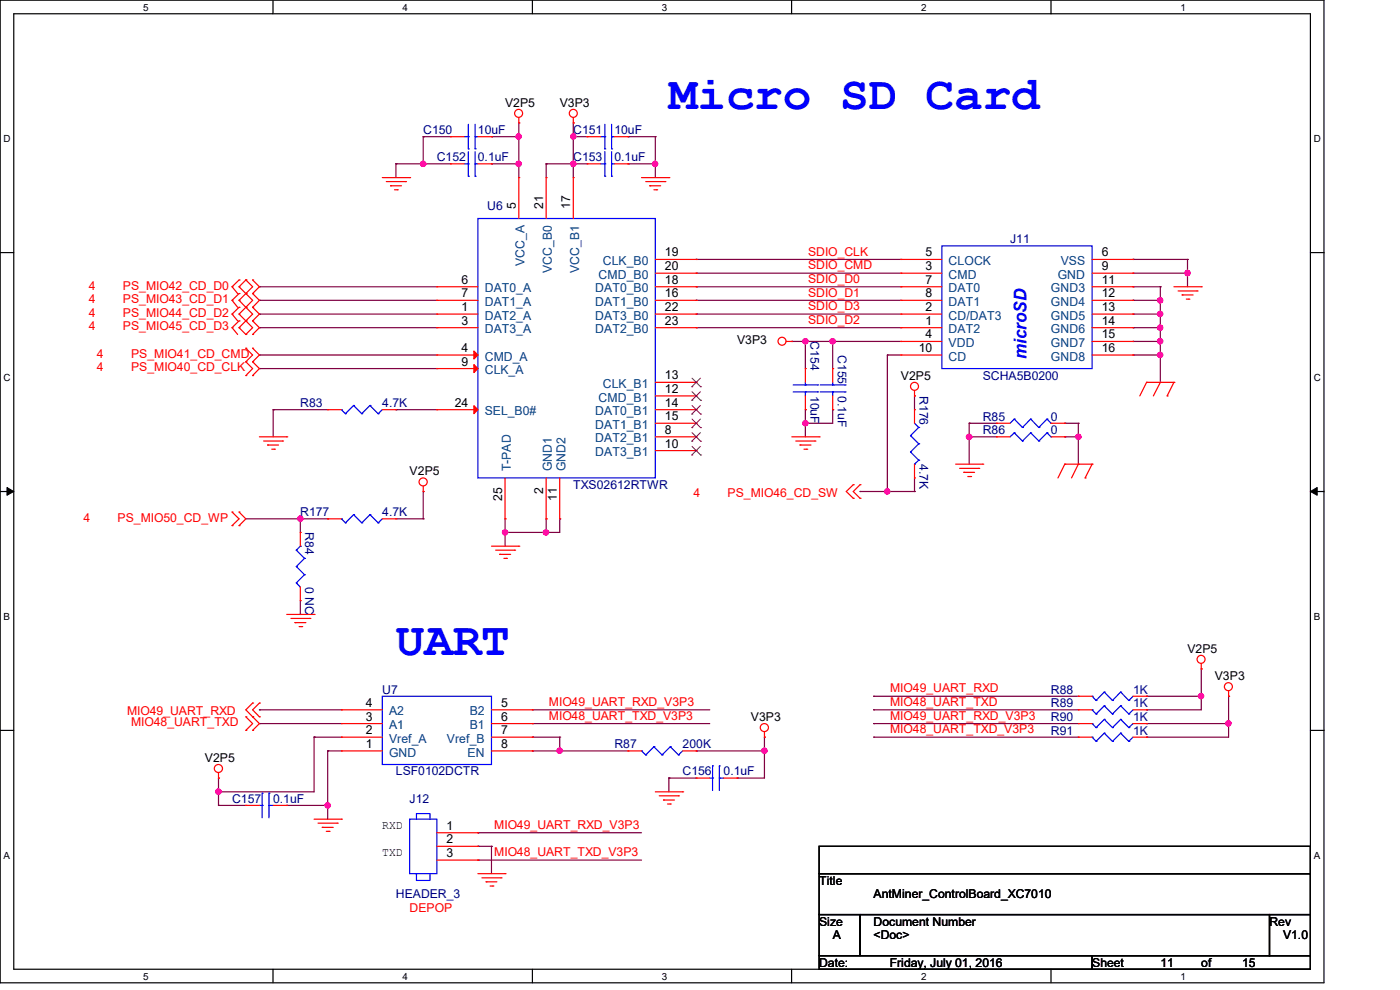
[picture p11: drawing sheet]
<svg xmlns="http://www.w3.org/2000/svg" width="297mm" height="210mm" viewBox="0 0 297 210" stroke-linecap="round" stroke-linejoin="round" font-family="sans-serif">
<path d="M0 0h280.9v208.5h-280.9zM2.9 2.9h275.1v202.7h-275.1z" fill="none" stroke="#000" stroke-width=".25"/>
<g fill="#fff">
<path d="M30.4 .3h1.1v2.4h-1.1z"/>
<path d="M30.4 205.9h1.1v2.3h-1.1z"/>
</g>
<path d="M57.9 0v2.9M57.9 205.6v2.9" fill="none" stroke="#000" stroke-width=".25"/>
<g fill="#fff">
<path d="M85.4 .3h1.1v2.4h-1.1z"/>
<path d="M85.4 205.9h1.1v2.3h-1.1z"/>
</g>
<path d="M112.9 0v2.9M112.9 205.6v2.9" fill="none" stroke="#000" stroke-width=".25"/>
<g fill="#fff">
<path d="M140.4 .3h1.2v2.4h-1.2z"/>
<path d="M140.4 205.9h1.2v2.3h-1.2z"/>
</g>
<path d="M167.9 0v2.9M167.9 205.6v2.9" fill="none" stroke="#000" stroke-width=".25"/>
<g fill="#fff">
<path d="M195.4 .3h1.2v2.4h-1.2z"/>
<path d="M195.4 205.9h1.2v2.3h-1.2z"/>
</g>
<path d="M223 0v2.9M223 205.6v2.9" fill="none" stroke="#000" stroke-width=".25"/>
<g fill="#fff">
<path d="M250.4 .3h1.2v2.4h-1.2z"/>
<path d="M250.4 205.9h1.2v2.3h-1.2z"/>
<path d="M.8 28.2h1.4v2.4h-1.4z"/>
<path d="M278.7 28.2h1.5v2.4h-1.5z"/>
<path d="M.8 78.9h1.4v2.3h-1.4z"/>
<path d="M278.7 78.9h1.5v2.3h-1.5z"/>
</g>
<path d="M0 53.6h2.9M278 53.6h2.9" fill="none" stroke="#000" stroke-width=".25"/>
<g fill="#fff">
<path d="M.8 129.6h1.3v2.3h-1.3z"/>
<path d="M278.7 129.6h1.4v2.3h-1.4z"/>
</g>
<path d="M0 104.3h2.9M278 104.3h2.9" fill="none" stroke="#000" stroke-width=".25"/>
<path d="M1.5 103.4l1.4 .9-1.4 .8zM278 104.3l1.4-.9v1.7z" fill="#000" stroke="#000" stroke-width=".21"/>
<g fill="#fff">
<path d="M.8 180.3h1.3v2.3h-1.3z"/>
<path d="M278.7 180.3h1.4v2.3h-1.4z"/>
</g>
<path d="M0 154.9h2.9M278 154.9h2.9M173.8 179.5h104.2v5.8h-104.2zM173.8 185.3h104.2v8.7h-104.2zM173.8 194h8.7v8.7h-8.7zM182.5 194h86.8v8.7h-86.8zM269.3 194h8.7v8.7h-8.7zM173.8 202.7h57.9v2.9h-57.9zM231.7 202.7h46.3v2.9h-46.3z" fill="none" stroke="#000" stroke-width=".25"/>
<g fill="none" stroke="#800040" stroke-width=".25">
<path d="M84 34.8h.1M84 34.8h11.6M84 34.8v2.9M89.8 29h.1M89.8 34.8h.1M89.8 29h5.8M89.8 29v5.8M104.3 29h.1M104.3 34.8h.1M104.3 29h5.8M104.3 34.8h5.8M110.1 26.1h.1"/>
<path d="M110.1 29h.1M110.1 34.8h.1M110.1 26.1v11.6M115.9 34.8h.1M115.9 34.8h8.6M115.9 34.8v2.9M121.6 26.1h.1M121.6 34.8h.1M121.6 29h.1M121.6 29h2.9M121.6 26.1v11.6M133.2 34.8h.1"/>
<path d="M133.2 29h.1M133.2 29h5.8M133.2 34.8h5.8M139 34.8h.1M139 29h.1M139 29v8.7M147.7 55h.1M147.7 58h.1M147.7 55h43.4M147.7 58h43.4M240.4 55h.1M240.4 58h.1"/>
<path d="M240.4 55h11.5M240.4 58h11.5M251.9 58h.1M251.9 55h.1M251.9 55v5.8M55 60.8h.1M55 63.7h.1M55 66.6h.1M55 69.5h.1M55 75.3h.1M55 78.2h.1M55 60.8h37.7"/>
<path d="M55 63.7h37.7M55 66.6h37.7M55 69.5h37.7M55 75.3h37.7M55 78.2h37.7M147.7 60.8h.1M147.7 63.7h.1M147.7 66.6h.1M147.7 69.5h.1M147.7 60.8h43.4M147.7 63.7h43.4M147.7 66.6h43.4"/>
<path d="M147.7 69.5h43.4M168 72.4h.1M168 72.4h23.1M170.9 72.4h.1M170.9 72.4v5.8M176.7 72.4h.1M176.7 72.4v5.8M188.3 75.3h.1M188.3 75.3h2.8M188.3 75.3v29M240.4 60.8h.1M240.4 63.7h.1"/>
<path d="M240.4 66.6h.1M240.4 69.5h.1M240.4 72.4h.1M240.4 75.3h.1M240.4 60.8h5.8M240.4 63.7h5.8M240.4 66.6h5.8M240.4 69.5h5.8M240.4 72.4h5.8M240.4 75.3h5.8M246.2 60.8h.1M246.2 63.7h.1"/>
<path d="M246.2 66.6h.1M246.2 69.5h.1M246.2 72.4h.1M246.2 75.3h.1M246.2 60.8v20.3M58 86.9h.1M58 86.9h11.5M58 86.9v5.8M84 86.9h.1M84 86.9h8.7M170.9 86.9h.1M170.9 89.8h.1"/>
<path d="M170.9 86.9v5.8M176.7 86.9h.1M176.7 86.9v2.9h-5.8M194 84h.1M194 84v2.9M205.6 92.7h.1M205.6 89.8h.1M205.6 89.8v8.7M205.6 92.7h5.8M205.6 89.8h5.8M225.9 92.7h.1M225.9 89.8h.1"/>
<path d="M225.9 92.7h2.9M225.9 89.8h2.9M228.8 92.7h.1M228.8 89.8h.1M228.8 89.8v8.7M52.2 110.1h17.3M63.7 110.1h.1M63.7 110.1v2.8M69.5 110.1h.1M84 110.1h5.8M89.8 110.1h.1M89.8 104.3h.1"/>
<path d="M89.8 104.3v5.8M107.1 110.1h.1M107.1 112.9h.1M107.1 110.1v5.8M115.9 110.1h.1M115.9 112.9h.1M115.9 110.1v2.8M118.7 110.1h.1M118.7 110.1v2.8h-11.6M182.5 104.3h.1M182.5 104.3h11.5M188.3 104.3h.1"/>
<path d="M194 104.3h.1M194 101.4v2.9M63.7 130.3h.1M63.7 127.4v2.9M55 150.6h.1M55 153.5h.1M55 150.6h17.4M55 153.5h17.4M66.6 156.4h.1M66.6 156.4h5.8M66.6 156.4v11.6h-20.2M69.5 159.3h.1"/>
<path d="M69.5 159.3h2.9M69.5 159.3v14.5M112.9 156.4h.1M112.9 159.3h.1M112.9 150.6h.1M112.9 153.5h.1M112.9 150.6h37.7M112.9 153.5h37.7M112.9 156.4h5.8M112.9 159.3h20.3M118.7 156.4h.1M118.7 159.3h.1"/>
<path d="M118.7 156.4v2.9M147.7 159.3h.1M147.7 159.3h14.5M162.2 159.3h.1M162.2 156.4h.1M162.2 156.4v8.7h-5.8M185.3 147.7h.1M185.3 150.6h.1M185.3 153.5h.1M185.3 156.4h.1M185.3 147.7h43.5M185.3 150.6h43.5"/>
<path d="M185.3 153.5h43.5M185.3 156.4h43.5M243.2 147.7h.1M243.2 150.6h.1M243.2 153.5h.1M243.2 156.4h.1M243.2 147.7h11.6M243.2 153.5h17.4M254.8 141.9h.1M254.8 147.7h.1M254.8 141.9v8.7h-11.6M260.6 147.7h.1"/>
<path d="M260.6 153.5h.1M260.6 147.7v8.7h-17.4M46.4 168h.1M46.4 170.9h.1M46.4 165.1h.1M46.4 165.1v5.8M46.4 170.9h5.8M60.8 170.9h.1M60.8 170.9h8.7M69.5 170.9h.1M101.4 176.7h.1M101.4 179.5h.1"/>
<path d="M101.4 176.7h34.7M101.4 179.5h2.9M104.3 179.5h.1M104.3 179.5v5.8M141.9 165.1h.1M141.9 165.1h5.8M141.9 165.1v2.9M156.4 165.1h.1M101.4 182.5h.1M101.4 182.5h34.7"/>
</g>
<g fill="#f0f" stroke="#f0f" stroke-width=".25">
<circle cx="246.1" cy="63.7" r=".55"/>
<circle cx="246.1" cy="66.6" r=".55"/>
<circle cx="246.1" cy="69.5" r=".55"/>
<circle cx="246.1" cy="72.4" r=".55"/>
<circle cx="246.1" cy="75.3" r=".55"/>
<circle cx="205.6" cy="92.7" r=".56"/>
<circle cx="228.8" cy="92.7" r=".55"/>
<circle cx="176.6" cy="72.4" r=".56"/>
<circle cx="170.9" cy="72.4" r=".55"/>
<circle cx="170.9" cy="89.8" r=".55"/>
<circle cx="251.9" cy="57.9" r=".55"/>
<circle cx="46.3" cy="167.9" r=".56"/>
<circle cx="254.8" cy="147.7" r=".55"/>
<circle cx="260.6" cy="153.5" r=".55"/>
<circle cx="118.7" cy="159.3" r=".56"/>
<circle cx="69.5" cy="170.9" r=".55"/>
<circle cx="162.2" cy="159.3" r=".56"/>
<circle cx="110" cy="29" r=".55"/>
<circle cx="110" cy="34.8" r=".55"/>
<circle cx="89.8" cy="34.8" r=".56"/>
<circle cx="121.6" cy="29" r=".55"/>
<circle cx="139" cy="34.8" r=".55"/>
<circle cx="121.6" cy="34.8" r=".55"/>
<circle cx="115.8" cy="112.9" r=".55"/>
<circle cx="107.1" cy="112.9" r=".55"/>
<circle cx="188.2" cy="104.2" r=".55"/>
<circle cx="63.7" cy="110" r=".55"/>
</g>
<g fill="none" stroke="#f00" stroke-width=".25">
<path d="M81.1 37.7h5.8M82 38.5h4M82.8 39.4h.1M82.8 39.4h2.4M86 38.5h.1M86.9 37.7h.1M95.6 34.8h.1M95.6 29h.1M95.6 29h2.9M95.6 34.8h2.9M101.4 29h2.9M101.4 34.8h2.9"/>
<path d="M104.3 34.8h.1M104.3 29h.1M110.1 26.1h.1M110.1 37.7h.1M110.1 24.9v1.2M110.1 37.7v8.7M115.9 37.7h.1M115.9 37.7v8.7M121.6 26.1h.1M121.6 37.7h.1M121.6 24.9v1.2M121.6 37.7v8.7"/>
<path d="M124.5 29h.1M124.5 34.8h.1M124.5 29h2.9M124.5 34.8h2.9M130.3 29h2.9M130.3 34.8h2.9M133.2 29h.1M133.2 34.8h.1M136.1 37.7h5.8M137 38.5h4.1M137.8 39.4h.1M137.8 39.4h2.4"/>
<path d="M141.1 38.5h.1M141.9 37.7h.1M50.7 59.4h.1M50.7 59.4l-1.5 1.4M52.2 59.4h.1M52.2 59.4l1.4 1.4-2.9 2.9M52.2 59.4l-1.5 1.4M53.6 59.4h.1M53.6 59.4l1.4 1.4-1.4 1.5M83.7 40.3h.6M84.3 40.3h.1M138.7 40.3h.6"/>
<path d="M139 55h8.7M139 58h8.7M139.3 40.3h.1M147.7 55h.1M147.7 58h.1M191.1 58h.1M191.1 55h.1M191.1 55h8.7M191.1 58h8.7M231.7 55h8.7M231.7 58h8.7M240.4 55h.1"/>
<path d="M240.4 58h.1M49.2 60.8h.1M49.2 63.7h.1M49.2 66.6h.1M49.2 69.5h.1M49.2 60.8l1.2 1.5M49.2 63.7l1.2 1.5M49.2 66.6l1.2 1.5M49.2 69.5l1.2 1.5M50.7 60.8h.1M50.7 63.7h.1M50.7 62.3h.1"/>
<path d="M50.7 66.6h.1M50.7 65.2h.1M50.7 69.5h.1M50.7 68.1h.1M50.7 60.8l2.9 2.9-1.4 1.5M50.7 63.7l1.5 1.5M50.7 62.3l-1.5 1.4M50.7 66.6l2.9 2.9-1.4 1.5M50.7 65.2l-1.5 1.4M50.7 69.5l1.5 1.5M50.7 68.1l-1.5 1.4M52.2 62.3h.1"/>
<path d="M52.2 65.2h.1M52.2 68.1h.1M52.2 71h.1M52.2 73.9h.1M52.2 76.8h.1M52.2 79.7h.1M52.2 65.2l1.4 1.4-2.9 2.9M52.2 65.2l-1.5 1.4M52.2 73.9l1.4 1.4-1.4 1.5M52.2 76.8l1.4 1.4-1.4 1.5M53.6 62.3h.1M53.6 65.2h.1"/>
<path d="M53.6 68.1h.1M53.6 71h.1M53.6 76.8h.1M53.6 73.9h.1M53.6 79.7h.1M53.6 62.3l1.4 1.4-1.4 1.5M53.6 65.2l1.4 1.4-1.4 1.5M53.6 68.1l1.4 1.4-1.4 1.5M53.6 73.9l1.4 1.4-1.4 1.5M53.6 76.8l1.4 1.4-1.4 1.5M92.7 60.8h.1M92.7 63.7h.1"/>
<path d="M92.7 66.6h.1M92.7 69.5h.1M92.7 75.3h.1M92.7 78.2h.1M92.7 60.8h8.7M92.7 63.7h8.7M92.7 66.6h8.7M92.7 69.5h8.7M92.7 75.3h8.7M92.7 78.2h8.7M139 60.8h8.7M139 63.7h8.7"/>
<path d="M139 66.6h8.7M139 69.5h8.7M147.7 60.8h.1M147.7 63.7h.1M147.7 69.5h.1M147.7 66.6h.1M166.8 72.4h1.2M168 72.4h.1M170.9 78.2h.1M170.9 78.2v2.9M176.7 78.2h.1M176.7 78.2v2.9"/>
<path d="M191.1 69.5h.1M191.1 66.6h.1M191.1 72.4h.1M191.1 60.8h.1M191.1 63.7h.1M191.1 75.3h.1M191.1 60.8h8.7M191.1 72.4h8.7M191.1 63.7h8.7M191.1 66.6h8.7M191.1 69.5h8.7M191.1 75.3h8.7"/>
<path d="M231.7 60.8h8.7M231.7 72.4h8.7M231.7 63.7h8.7M231.7 66.6h8.7M231.7 69.5h8.7M231.7 75.3h8.7M240.4 60.8h.1M240.4 63.7h.1M240.4 66.6h.1M240.4 69.5h.1M240.4 72.4h.1M240.4 75.3h.1"/>
<path d="M249 60.8h5.8M249.9 61.7h4.1M250.8 62.6h.1M250.8 62.6h2.3M251.7 63.5h.5M252.2 63.5h.1M254 61.7h.1M254.8 60.8h.1M55 92.7h5.8M55.9 93.6h4M56.8 94.4h.1M56.8 94.4h2.3"/>
<path d="M57.7 95.3h.5M58.2 95.3h.1M59.9 93.6h.1M60.8 92.7h.1M69.5 86.9h.1M69.5 86.9h2.9M81.1 86.9h2.9M84 86.9h.1M92.7 86.9h.1M92.7 86.9h8.7M139 81.1h8.7M139 92.7h8.7"/>
<path d="M139 86.9h8.7M139 84h8.7M139 89.8h8.7M139 95.6h8.7M147.7 81.1h.1M147.7 84h.1M147.7 86.9h.1M147.7 89.8h.1M147.7 92.7h.1M147.7 95.6h.1M168 92.7h5.8M168.8 93.6h4.1"/>
<path d="M169.7 94.4h.1M169.7 94.4h2.3M170.6 95.3h.6M170.9 86.9h.1M170.9 84v2.9M171.2 95.3h.1M172.9 93.6h.1M173.8 92.7h.1M176.7 86.9h.1M176.7 84v2.9M194 84h.1M194 86.9h.1"/>
<path d="M194 82.8v1.2M194 86.9v2.9M194 98.5v2.9M202.7 98.5h5.8M203.6 99.4h4M207.6 99.4h.1M208.5 98.5h.1M211.4 89.8h.1M211.4 92.7h.1M211.4 92.7h2.9M211.4 89.8h2.9M223 92.7h2.9"/>
<path d="M223 89.8h2.9M225.9 98.5h.1M225.9 89.8h.1M225.9 92.7h.1M225.9 98.5l-1.4 2.9M225.9 98.5h5.8M228.8 98.5h.1M228.8 98.5l-1.5 2.9M231.7 98.5h.1M231.7 98.5l-1.5 2.9M243.2 81.1h.1M243.2 81.1l-1.4 2.9"/>
<path d="M243.2 81.1h5.8M246.2 81.1h.1M246.2 81.1l-1.5 2.9M247.6 84h.1M249 81.1h.1M249 81.1l-1.4 2.9M49.2 108.6h.1M49.2 111.5h.1M49.2 108.6l1.5 1.5-1.5 1.4M50.7 111.5h.1M50.7 108.6h.1M50.7 108.6l1.5 1.5-1.5 1.4"/>
<path d="M63.7 112.9h.1M63.7 112.9v3M69.5 110.1h.1M69.5 110.1h2.9M81.1 110.1h2.9M84 110.1h.1M89.8 104.3h.1M89.8 103.1v1.2M104.3 115.9h5.8M105.2 116.7h4M106 117.6h.1M106 117.6h2.3"/>
<path d="M106.9 118.4h.5M107.1 110.1h.1M107.1 101.4v8.7M107.4 118.4h.1M109.2 116.7h.1M110.1 115.9h.1M115.9 110.1h.1M115.9 101.4v8.7M118.7 110.1h.1M118.7 101.4v8.7M181 102.8h.1M181 105.7h.1"/>
<path d="M181 102.8l-1.5 1.5 1.5 1.4M182.5 102.8h.1M182.5 105.7h.1M182.5 102.8l-1.5 1.5 1.5 1.4M194 101.4h.1M204.5 100.2h.1M204.5 100.2h2.3M205.3 101.1h.6M205.9 101.1h.1M230.2 101.4h.1M60.8 130.3h5.8M61.7 131.2h4"/>
<path d="M62.6 132.1h.1M62.6 132.1h2.3M63.5 132.9h.5M63.7 127.4h.1M63.7 124.5v2.9M64 132.9h.1M65.7 131.2h.1M66.6 130.3h.1M52.2 152.1h.1M52.2 154.9h.1M52.2 152.1l1.4 1.4-1.4 1.4M53.6 149.1h.1"/>
<path d="M53.6 152.1h.1M53.6 154.9h.1M53.6 149.1l-1.4 1.5 1.4 1.5M53.6 152.1l1.4 1.4-1.4 1.4M55 149.1h.1M55 152.1h.1M55 149.1l-1.4 1.5 1.4 1.5M72.4 159.3h.1M72.4 156.4h.1M72.4 153.5h.1M72.4 150.6h.1M72.4 150.6h8.7"/>
<path d="M72.4 159.3h8.7M72.4 153.5h8.7M72.4 156.4h8.7M104.3 150.6h8.6M104.3 159.3h8.6M104.3 153.5h8.6M104.3 156.4h8.6M112.9 150.6h.1M112.9 153.5h.1M112.9 156.4h.1M112.9 159.3h.1M133.2 159.3h.1"/>
<path d="M133.2 159.3h2.9M144.8 159.3h2.9M147.7 159.3h.1M162.2 156.4h.1M162.2 155.2v1.2M228.8 147.7h.1M228.8 150.6h.1M228.8 153.5h.1M228.8 156.4h.1M228.8 147.7h2.9M228.8 150.6h2.9M228.8 153.5h2.9"/>
<path d="M228.8 156.4h2.9M240.4 147.7h2.8M240.4 150.6h2.8M240.4 153.5h2.8M240.4 156.4h2.8M243.2 147.7h.1M243.2 150.6h.1M243.2 153.5h.1M243.2 156.4h.1M254.8 141.9h.1M254.8 140.8v1.1M260.6 147.7h.1"/>
<path d="M260.6 146.6v1.1M46.4 165.1h.1M46.4 163.9v1.2M52.2 170.9h.1M52.2 170.9h2.8M58 170.9h2.8M60.8 170.9h.1M66.6 173.8h5.8M67.5 174.6h4M68.4 175.5h.1M68.4 175.5h2.3M69.2 176.4h.6"/>
<path d="M69.8 176.4h.1M71.5 174.6h.1M72.4 173.8h.1M92.7 176.7h8.7M92.7 179.5h8.7M101.4 176.7h.1M101.4 179.5h.1M139 168h5.8M139.9 168.8h4M140.8 169.7h.1M140.8 169.7h2.3M141.6 170.6h.6"/>
<path d="M142.2 170.6h.1M143.9 168.8h.1M144.8 168h.1M147.7 165.1h.1M147.7 165.1h2.9M153.5 165.1h2.9M156.4 165.1h.1M92.7 182.5h8.7M101.4 182.5h.1M101.4 185.3h5.7M102.2 186.2h4.1M103.1 187.1h.1"/>
<path d="M103.1 187.1h2.3M104 188h.6M104.6 188h.1M106.3 186.2h.1M107.1 185.3h.1"/>
<circle cx="110" cy="24" r=".85"/>
<circle cx="121.6" cy="24" r=".85"/>
<circle cx="165.9" cy="72.4" r=".85"/>
<circle cx="194" cy="82" r=".85"/>
<circle cx="89.8" cy="102.2" r=".86"/>
<circle cx="254.8" cy="139.9" r=".85"/>
<circle cx="162.2" cy="154.4" r=".86"/>
<circle cx="260.6" cy="145.7" r=".85"/>
<circle cx="46.3" cy="163" r=".86"/>
</g>
<g fill="none" stroke="#00f" stroke-width=".25">
<path d="M98.5 29h.9M98.5 34.8h.9M99.4 37.4h.1M99.4 34.8h.1M99.4 31.6h.1M99.4 29h.1M99.4 26.4v5.2M99.4 32.2v5.2M100.8 34.8h.1M100.8 37.4h.1M100.8 29h.1M100.8 31.6h.1"/>
<path d="M100.8 29h.6M100.8 34.8h.6M100.8 26.4v5.2M100.8 32.2v5.2M127.4 29h.9M127.4 34.8h.9M128.3 31.6h.1M128.3 29h.1M128.3 37.4h.1M128.3 34.8h.1M128.3 26.4v5.2M128.3 32.2v5.2"/>
<path d="M129.8 29h.1M129.8 31.6h.1M129.8 34.8h.1M129.8 37.4h.1M129.8 29h.5M129.8 26.4v5.2M129.8 32.2v5.2M129.8 34.8h.5M101.4 46.4h37.6v55h-37.6zM199.8 52.2h31.9v26h-31.9zM72.4 86.9h.1M72.4 86.9l.9 .9"/>
<path d="M73.3 87.8h.1M75 86h.1M75 86l1.8 1.8M75 86l-1.7 1.8M76.8 87.8h.1M78.5 86h.1M78.5 86l1.7 1.8M78.5 86l-1.7 1.8M80.2 87.8h.1M81.1 86.9l-.9 .9M168.3 83.1h5.2M168.3 81.7h5.2"/>
<path d="M170.9 81.7h.1M170.9 83.1h.1M170.9 81.1v.6M170.9 83.1v.9M173.5 83.1h.1M173.5 81.7h.1M174 83.1h5.3M174 81.7h5.3M176.7 81.7h.1M176.7 83.1h.1M176.7 81.1v.6M176.7 83.1v.9"/>
<path d="M179.3 83.1h.1M179.3 81.7h.1M193.2 92.4h.1M193.2 95.9h.1M193.2 92.4l1.7 1.7M193.2 95.9l1.7 1.7M194 98.5h.1M194 89.8l.9 .9M194.9 90.7h.1M194.9 94.1h.1M194.9 97.6h.1M194.9 90.7l-1.7 1.7"/>
<path d="M194.9 94.1l-1.7 1.8M194.9 97.6l-.9 .9M215.2 88.9h.1M215.2 91.8h.1M215.2 88.9l-.9 .9M215.2 88.9l1.7 1.8M215.2 91.8l-.9 .9M215.2 91.8l1.7 1.8M216.9 90.7h.1M216.9 93.6h.1M218.7 88.9h.1M218.7 91.8h.1"/>
<path d="M218.7 88.9l-1.8 1.8M218.7 88.9l1.7 1.8M218.7 91.8l-1.8 1.8M218.7 91.8l1.7 1.8M220.4 90.7h.1M220.4 93.6h.1M222.1 88.9h.1M222.1 91.8h.1M222.1 88.9l-1.7 1.8M222.1 88.9l.9 .9M222.1 91.8l-1.7 1.8M222.1 91.8l.9 .9"/>
<path d="M223 89.8h.1M223 92.7h.1M62.9 116.7h.1M62.9 116.7l1.7 1.7M63.7 115.9h.1M63.7 115.9l-.8 .8M64.6 118.4h.1M64.6 118.4l-1.7 1.8M72.4 110.1h.1M72.4 110.1l.9 .8M73.3 110.9h.1M75 109.2h.1"/>
<path d="M75 109.2l1.8 1.7M75 109.2l-1.7 1.7M76.8 110.9h.1M78.5 109.2h.1M78.5 109.2l1.7 1.7M78.5 109.2l-1.7 1.7M80.2 110.9h.1M81.1 110.1l-.9 .8M62.9 123.7h.1M62.9 120.2h.1M62.9 123.7l.8 .8M62.9 120.2l1.7 1.7"/>
<path d="M64.6 121.9h.1M64.6 121.9l-1.7 1.8M81.1 147.7h23.2v14.5h-23.2zM136.1 159.3h.1M136.1 159.3l.9 .8M138.7 158.4h.1M138.7 158.4l1.8 1.7M138.7 158.4l-1.7 1.7M142.2 158.4h.1M142.2 158.4l1.7 1.7M142.2 158.4l-1.7 1.7M144.8 159.3l-.9 .8"/>
<path d="M231.7 147.7h.1M231.7 150.6h.1M231.7 153.5h.1M231.7 156.4h.1M231.7 147.7l.8 .9M231.7 150.6l.8 .9M231.7 153.5l.8 .8M231.7 156.4l.8 .9M232.5 148.6h.1M232.5 151.5h.1M232.5 154.3h.1M232.5 157.3h.1"/>
<path d="M234.3 146.8h.1M234.3 149.7h.1M234.3 152.6h.1M234.3 155.5h.1M234.3 146.8l1.7 1.8M234.3 146.8l-1.8 1.8M234.3 149.7l1.7 1.8M234.3 149.7l-1.8 1.8M234.3 152.6l1.7 1.7M234.3 152.6l-1.8 1.7M234.3 155.5l1.7 1.8M234.3 155.5l-1.8 1.8"/>
<path d="M236 148.6h.1M236 151.5h.1M236 154.3h.1M236 157.3h.1M237.7 146.8h.1M237.7 149.7h.1M237.7 152.6h.1M237.7 155.5h.1M237.7 146.8l1.8 1.8M237.7 146.8l-1.7 1.8M237.7 149.7l1.8 1.8M237.7 149.7l-1.7 1.8"/>
<path d="M237.7 152.6l1.8 1.7M237.7 152.6l-1.7 1.7M237.7 155.5l1.8 1.8M237.7 155.5l-1.7 1.8M239.5 148.6h.1M239.5 151.5h.1M239.5 154.3h.1M239.5 157.3h.1M240.4 147.7l-.9 .9M240.4 150.6l-.9 .9M240.4 153.5l-.9 .8M240.4 156.4l-.9 .9"/>
<path d="M55 170.9h.6M55.6 170.9h.1M55.6 168.3h.1M55.6 168.3v5.2M57.1 168.3h.1M57.1 170.9h.1M57.1 170.9h.9M57.1 168.3v5.2M86.9 173.8h5.8v11.5h-5.8zM88.3 173.8v-1.2h2.9v1.2M137 160.1h.1M140.5 160.1h.1"/>
<path d="M143.9 160.1h.1M150.6 165.1h.6M151.2 165.1h.1M151.2 162.5h.1M151.2 162.5v5.2M152.6 162.5h.1M152.6 165.1h.1M152.6 165.1h.9M152.6 162.5v5.2M88.3 185.3v1.5h2.9v-1.5"/>
</g>
<g fill="#f00" stroke="#f00" stroke-width=".25">
<path d="M100.5 74.5l.9 .8-.9 .9z"/>
<path d="M100.5 77.3l.9 .9-.9 .8z"/>
<path d="M100.5 86.1l.9 .8-.9 .9z"/>
</g>
<g fill="none" stroke="#804000" stroke-width=".21">
<path d="M146.8 82h.1M146.8 84.9h.1M146.8 87.8h.1M146.8 90.7h.1M146.8 93.6h.1M146.8 96.5h.1M146.8 80.2l1.8 1.8M146.8 83.1l1.8 1.8M146.8 86l1.8 1.8M146.8 88.9l1.8 1.8M146.8 91.8l1.8 1.8M146.8 94.7l1.8 1.8"/>
<path d="M148.6 80.2l-1.8 1.8M148.6 83.1l-1.8 1.8M148.6 86l-1.8 1.8M148.6 88.9l-1.8 1.8M148.6 91.8l-1.8 1.8M148.6 94.7l-1.8 1.8M148.6 82h.1M148.6 84.9h.1M148.6 87.8h.1M148.6 90.7h.1M148.6 93.6h.1M148.6 96.5h.1"/>
</g>
<g font-size="10.1" fill="#00f">
<text x="141.9" y="23.1">Micro SD Card</text>
<text x="84" y="138.9">UART</text>
</g>
<text font-size="3.7" fill="#00f" x="217.8" y="76.2" transform="rotate(-90 217.8 76.2)">microSD</text>
<g font-size="2.6">
<text x="107.1" y="22.6">V2P5</text>
<text x="118.7" y="22.6">V3P3</text>
<text x="109.4" y="44.3" transform="rotate(-90 109.4 44.3)">5</text>
<text x="115.2" y="44.3" transform="rotate(-90 115.2 44.3)">21</text>
<text x="121" y="44.3" transform="rotate(-90 121 44.3)">17</text>
<text x="141.1" y="54.4">19</text>
<text x="141.1" y="57.3">20</text>
<text x="196.3" y="57.3">3</text>
<text x="196.3" y="54.4">5</text>
<text x="233.7" y="54.4">6</text>
<text x="233.7" y="57.3">9</text>
<text x="97.9" y="60.2">6</text>
<text x="97.9" y="63.1">7</text>
<text x="97.9" y="66">1</text>
<text x="141.1" y="60.2">18</text>
<text x="141.1" y="63.1">16</text>
<text x="141.1" y="66">22</text>
<text x="196.3" y="66">2</text>
<text x="196.3" y="60.2">7</text>
<text x="196.3" y="63.1">8</text>
<text x="233.7" y="60.2">11</text>
<text x="233.7" y="63.1">12</text>
<text x="233.7" y="66">13</text>
<text x="97.9" y="68.9">3</text>
<text x="141.1" y="68.9">23</text>
<text x="196.3" y="68.9">1</text>
<text x="196.3" y="71.8">4</text>
<text x="233.7" y="68.9">14</text>
<text x="233.7" y="71.8">15</text>
<text x="97.9" y="74.7">4</text>
<text x="97.9" y="77.6">9</text>
<text x="156.4" y="73">V3P3</text>
<text x="194.9" y="74.7">10</text>
<text x="233.7" y="74.7">16</text>
<text x="141.1" y="80.5">13</text>
<text x="141.1" y="83.4">12</text>
<text x="191.1" y="80.5">V2P5</text>
<text x="96.5" y="86.3">24</text>
<text x="141.1" y="86.3">14</text>
<text x="141.1" y="89.2">15</text>
<text x="141.1" y="92">8</text>
<text x="141.1" y="95">10</text>
<text x="86.9" y="100.8">V2P5</text>
<text x="106.5" y="106.3" transform="rotate(-90 106.5 106.3)">25</text>
<text x="115.2" y="104.9" transform="rotate(-90 115.2 104.9)">2</text>
<text x="118.1" y="106.3" transform="rotate(-90 118.1 106.3)">11</text>
<text x="251.9" y="138.4">V2P5</text>
<text x="77.6" y="149.9">4</text>
<text x="106.3" y="149.9">5</text>
<text x="257.7" y="144.2">V3P3</text>
<text x="77.6" y="155.7">2</text>
<text x="77.6" y="152.9">3</text>
<text x="106.3" y="152.9">6</text>
<text x="106.3" y="155.7">7</text>
<text x="159.3" y="152.9">V3P3</text>
<text x="43.5" y="161.6">V2P5</text>
<text x="77.6" y="158.7">1</text>
<text x="106.3" y="158.7">8</text>
<text x="81.1" y="175.9">RXD</text>
<text x="94.7" y="176">1</text>
<text x="94.7" y="178.9">2</text>
<text x="81.1" y="181.6">TXD</text>
<text x="94.7" y="181.8">3</text>
<text x="173.8" y="187.7">Title</text>
<text x="185.3" y="190.6">AntMiner_ControlBoard_XC7010</text>
<text x="173.8" y="196.3">Size</text>
<text x="185.3" y="196.3">Document Number</text>
<text x="269.3" y="196.3">Rev</text>
<text x="176.7" y="199.3">A</text>
<text x="185.3" y="199.3">&lt;Doc&gt;</text>
<text x="272.2" y="199.3">V1.0</text>
<text x="173.8" y="205.1">Date:</text>
<text x="188.8" y="205.1">Friday, July 01, 2016</text>
<text x="231.7" y="205.1">Sheet</text>
<text x="246.2" y="205.1">11</text>
<text x="254.8" y="205.1">of</text>
<text x="263.5" y="205.1">15</text>
</g>
<g font-size="2.6" fill="#000080">
<text x="89.8" y="28.4">C150</text>
<text x="101.4" y="28.4">10uF</text>
<text x="121.6" y="28.4">C151</text>
<text x="130.3" y="28.4">10uF</text>
<text x="92.7" y="34.2">C152</text>
<text x="101.4" y="34.2">0.1uF</text>
<text x="121.6" y="34.2">C153</text>
<text x="130.3" y="34.2">0.1uF</text>
<text x="103.4" y="44.6">U6</text>
<text x="214.3" y="51.6">J11</text>
<text x="171.9" y="72.4" transform="rotate(90 171.9 72.4)">C154</text>
<text x="177.7" y="75.3" transform="rotate(90 177.7 75.3)">C155</text>
<text x="171.9" y="84" transform="rotate(90 171.9 84)">10uF</text>
<text x="177.7" y="84" transform="rotate(90 177.7 84)">0.1uF</text>
<text x="195.1" y="84" transform="rotate(90 195.1 84)">R176</text>
<text x="208.5" y="80.5">SCHA5B0200</text>
<text x="63.7" y="86.3">R83</text>
<text x="81.1" y="86.3">4.7K</text>
<text x="208.5" y="89.2">R85</text>
<text x="223" y="89.2">0</text>
<text x="208.5" y="92.1">R86</text>
<text x="223" y="92.1">0</text>
<text x="195.1" y="98.5" transform="rotate(90 195.1 98.5)">4.7K</text>
<text x="121.6" y="103.7">TXS02612RTWR</text>
<text x="63.7" y="109.5">R177</text>
<text x="64.8" y="112.9" transform="rotate(90 64.8 112.9)">R84</text>
<text x="81.1" y="109.5">4.7K</text>
<text x="64.8" y="124.5" transform="rotate(90 64.8 124.5)">0 NC</text>
<text x="81.1" y="147.1">U7</text>
<text x="223" y="147.1">R88</text>
<text x="240.4" y="147.1">1K</text>
<text x="223" y="150">R89</text>
<text x="223" y="152.9">R90</text>
<text x="223" y="155.8">R91</text>
<text x="240.4" y="150">1K</text>
<text x="240.4" y="152.9">1K</text>
<text x="240.4" y="155.8">1K</text>
<text x="130.3" y="158.7">R87</text>
<text x="144.8" y="158.7">200K</text>
<text x="84" y="164.5">LSF0102DCTR</text>
<text x="144.8" y="164.5">C156</text>
<text x="153.5" y="164.5">0.1uF</text>
<text x="49.2" y="170.3">C157</text>
<text x="58" y="170.3">0.1uF</text>
<text x="86.9" y="170.3">J12</text>
<text x="84" y="190.6">HEADER_3</text>
</g>
<g font-size="2.6" fill="#004080">
<text x="111.3" y="56.4" transform="rotate(-90 111.3 56.4)">VCC_A</text>
<text x="117.1" y="57.9" transform="rotate(-90 117.1 57.9)">VCC_B0</text>
<text x="122.9" y="57.9" transform="rotate(-90 122.9 57.9)">VCC_B1</text>
<text x="127" y="59.1">CMD_B0</text>
<text x="127.9" y="56.2">CLK_B0</text>
<text x="201.3" y="59.1">CMD</text>
<text x="201.3" y="56.2">CLOCK</text>
<text x="224.4" y="59.1">GND</text>
<text x="225" y="56.2">VSS</text>
<text x="102.8" y="62">DAT0_A</text>
<text x="102.8" y="64.9">DAT1_A</text>
<text x="126.3" y="62">DAT0_B0</text>
<text x="126.3" y="64.9">DAT1_B0</text>
<text x="201.3" y="62">DAT0</text>
<text x="201.3" y="64.9">DAT1</text>
<text x="223" y="62">GND3</text>
<text x="223" y="64.9">GND4</text>
<text x="102.8" y="67.8">DAT2_A</text>
<text x="102.8" y="70.7">DAT3_A</text>
<text x="126.3" y="70.7">DAT2_B0</text>
<text x="126.3" y="67.8">DAT3_B0</text>
<text x="201.3" y="70.7">DAT2</text>
<text x="201.3" y="67.8">CD/DAT3</text>
<text x="223" y="67.8">GND5</text>
<text x="223" y="70.7">GND6</text>
<text x="102.8" y="76.5">CMD_A</text>
<text x="201.3" y="73.6">VDD</text>
<text x="201.3" y="76.5">CD</text>
<text x="223" y="73.6">GND7</text>
<text x="223" y="76.5">GND8</text>
<text x="102.8" y="79.4">CLK_A</text>
<text x="127.9" y="82.3">CLK_B1</text>
<text x="102.8" y="88.1">SEL_B0#</text>
<text x="126.3" y="88.1">DAT0_B1</text>
<text x="127" y="85.2">CMD_B1</text>
<text x="126.3" y="91">DAT1_B1</text>
<text x="126.3" y="93.9">DAT2_B1</text>
<text x="108.4" y="99.9" transform="rotate(-90 108.4 99.9)">T-PAD</text>
<text x="117.1" y="99.9" transform="rotate(-90 117.1 99.9)">GND1</text>
<text x="120" y="99.9" transform="rotate(-90 120 99.9)">GND2</text>
<text x="126.3" y="96.8">DAT3_B1</text>
<text x="82.5" y="154.7">A1</text>
<text x="82.5" y="151.8">A2</text>
<text x="99.7" y="151.8">B2</text>
<text x="99.7" y="154.7">B1</text>
<text x="82.5" y="160.5">GND</text>
<text x="82.5" y="157.6">Vref_A</text>
<text x="94.8" y="157.6">Vref_B</text>
<text x="99.2" y="160.5">EN</text>
</g>
<g font-size="2.6" fill="#f00">
<text x="171.4" y="54.2">SDIO_CLK</text>
<text x="171.4" y="57.2">SDIO_CMD</text>
<text x="18.8" y="61.4">4</text>
<text x="18.8" y="64.3">4</text>
<text x="26.1" y="61.4">PS_MIO42_CD_D0</text>
<text x="26.1" y="64.3">PS_MIO43_CD_D1</text>
<text x="171.4" y="60">SDIO_D0</text>
<text x="171.4" y="62.9">SDIO_D1</text>
<text x="171.4" y="65.8">SDIO_D3</text>
<text x="18.8" y="67.2">4</text>
<text x="18.8" y="70.1">4</text>
<text x="26.1" y="67.2">PS_MIO44_CD_D2</text>
<text x="26.1" y="70.1">PS_MIO45_CD_D3</text>
<text x="171.4" y="68.7">SDIO_D2</text>
<text x="20.6" y="75.9">4</text>
<text x="27.8" y="75.9">PS_MIO41_CD_CMD</text>
<text x="20.6" y="78.8">4</text>
<text x="27.8" y="78.8">PS_MIO40_CD_CLK</text>
<text x="147.1" y="105.5">4</text>
<text x="154.3" y="105.5">PS_MIO46_CD_SW</text>
<text x="17.7" y="110.7">4</text>
<text x="24.9" y="110.7">PS_MIO50_CD_WP</text>
<text x="116.5" y="149.8">MIO49_UART_RXD_V3P3</text>
<text x="188.8" y="146.9">MIO49_UART_RXD</text>
<text x="188.8" y="149.8">MIO48_UART_TXD</text>
<text x="27" y="151.8">MIO49_UART_RXD</text>
<text x="27.8" y="154.1">MIO48_UART_TXD</text>
<text x="116.5" y="152.7">MIO48_UART_TXD_V3P3</text>
<text x="188.8" y="152.7">MIO49_UART_RXD_V3P3</text>
<text x="188.8" y="155.6">MIO48_UART_TXD_V3P3</text>
<text x="104.9" y="175.9">MIO49_UART_RXD_V3P3</text>
<text x="104.9" y="181.7">MIO48_UART_TXD_V3P3</text>
<text x="86.9" y="193.5">DEPOP</text>
</g>
<g font-size="2.1">
<text x="30.4" y="2.2">5</text>
<text x="85.4" y="2.2">4</text>
<text x="140.4" y="2.2">3</text>
<text x="195.4" y="2.2">2</text>
<text x="250.4" y="2.2">1</text>
<text x=".8" y="30.1">D</text>
<text x="278.7" y="30.1">D</text>
<text x=".8" y="80.8">C</text>
<text x="278.7" y="80.8">C</text>
<text x=".8" y="131.5">B</text>
<text x="278.7" y="131.5">B</text>
<text x=".8" y="182.2">A</text>
<text x="278.7" y="182.2">A</text>
<text x="30.4" y="207.8">5</text>
<text x="85.4" y="207.8">4</text>
<text x="140.4" y="207.8">3</text>
<text x="195.4" y="207.8">2</text>
<text x="250.4" y="207.8">1</text>
</g>
</svg>
